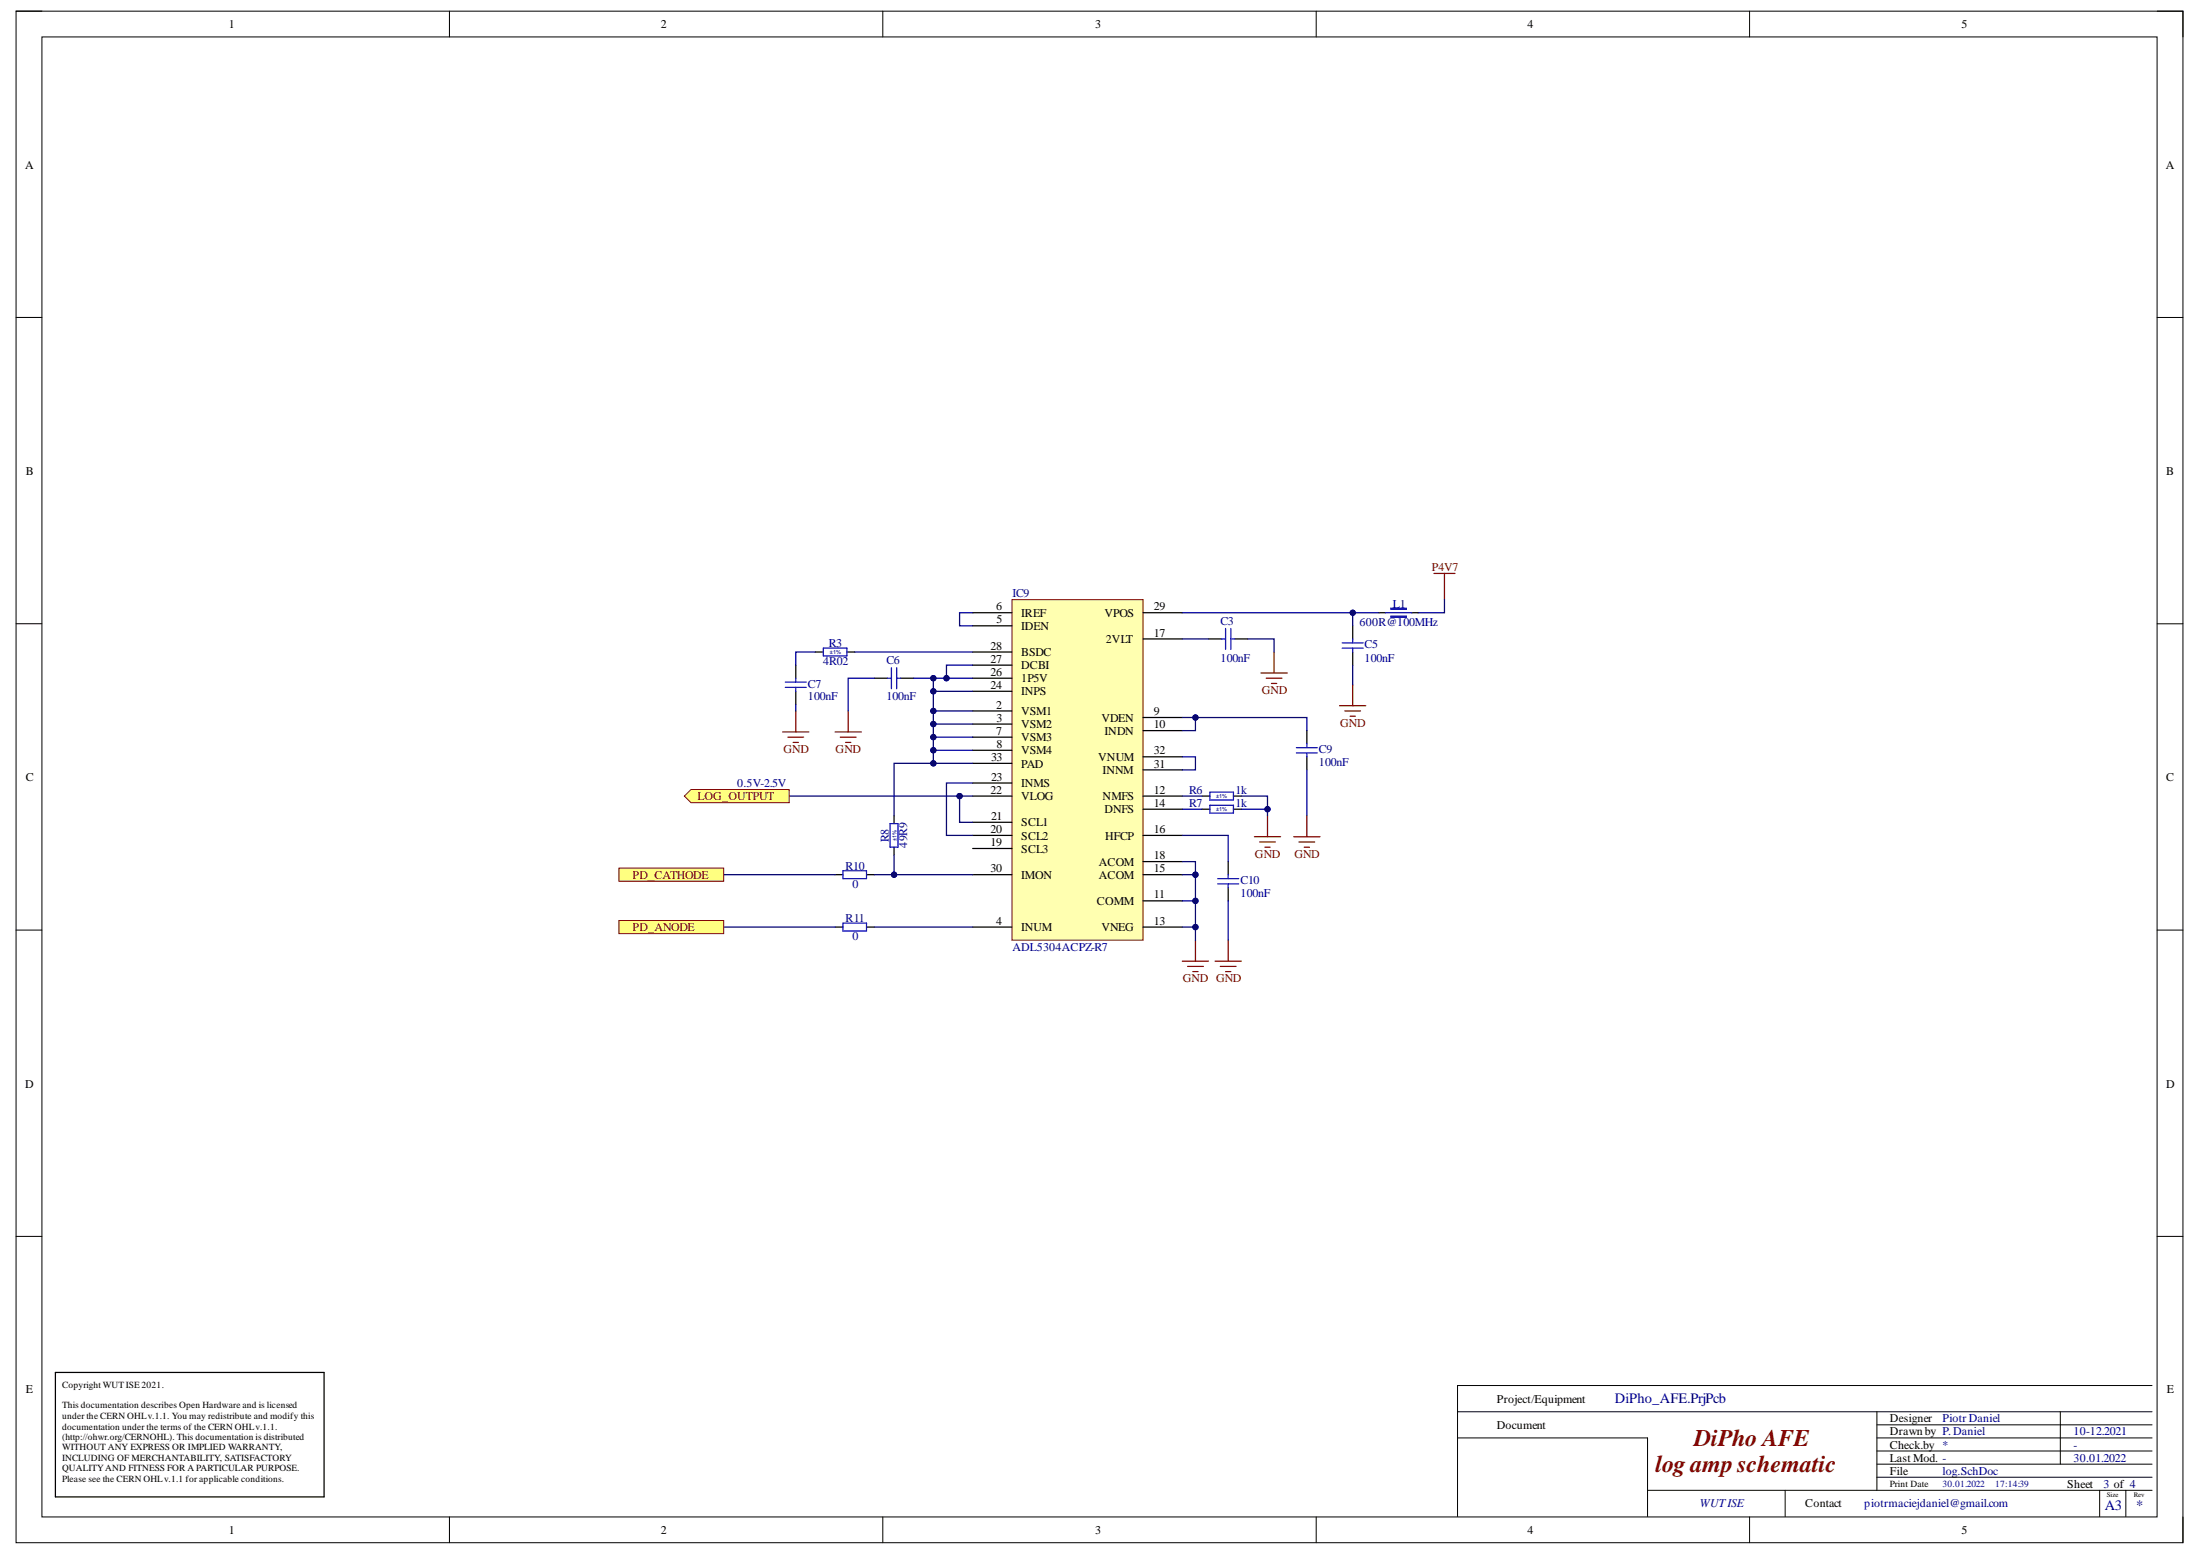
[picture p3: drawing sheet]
<svg xmlns="http://www.w3.org/2000/svg" width="297mm" height="210mm" viewBox="0 0 297 210" stroke-linecap="round" stroke-linejoin="round" font-family="sans-serif">
<g fill="none" stroke="#000" stroke-width=".14">
<path d="M2.2 1.5h292.5v206.7h-292.5zM2.2 1.5h3.5M5.7 5h285.5v199.8h-285.5zM60.7 1.5v3.5M119.2 1.5v3.5M177.7 1.5v3.5M236.2 1.5v3.5M291.2 1.5h3.5v3.5M2.2 42.8h3.5M291.2 42.9h3.5M2.2 84.2h3.5M291.2 84.2h3.5"/>
<path d="M2.2 125.5h3.5M291.2 125.5h3.5M2.2 166.9h3.5M291.2 166.9h3.5M196.8 194.1h25.6v10.6M196.8 190.6h93.8M253.4 190.6v10.6M253.4 192.3h37.2M253.4 194.1h37.2M253.4 195.9h37.2M253.4 197.6h37.2M253.4 199.4h37.2"/>
<path d="M278.2 190.6v7M290.6 187h-93.8v17.7M60.7 204.8v3.4M119.2 204.8v3.4M177.7 204.8v3.4M222.4 201.2h68.2M236.2 204.8v3.4M241 201.2v3.5M283.5 201.2v3.5M287 201.2v3.5M294.7 204.8v3.4"/>
</g>
<path d="M7.5 185.3h36.3v16.8h-36.3z" fill="none" stroke="#000" stroke-width=".17"/>
<path d="M136.6 80.9h17.7v46h-17.7z" fill-rule="evenodd" fill="#ffffb0"/>
<path d="M136.6 80.9h17.7v46h-17.7z" fill="none" stroke="#800000" stroke-width=".14"/>
<g fill="none" stroke="#000" stroke-width=".17">
<path d="M107.4 89.8v1.8M107.4 93.3v1.8M110.1 88h1.1M114.3 88h1.1M118.1 91.6h1.7M121.6 91.6h1.8M131.3 96h5.3M131.3 97.7h5.3M131.3 84.5h5.3M131.3 82.7h5.3M131.3 99.5h5.3M131.3 93.3h5.3"/>
<path d="M131.3 91.6h5.3M131.3 89.8h5.3M131.3 88h5.3M154.3 82.7h5.3M154.3 96.9h5.3M154.3 98.6h5.3M154.3 86.2h5.3M163.2 86.2h1.7M166.7 86.2h1.8M176.5 98.6v1.8M182.6 84.5v1.8M182.6 88v1.8"/>
<path d="M186.2 82.7h.9M190.6 82.7h.9M112.8 118.1h1M117 118.1h1.1M120.7 110.1v1.1M120.7 114.4v1M131.3 101.3h5.3M131.3 107.5h5.3M131.3 118.1h5.3M131.3 112.8h5.3M131.3 114.5h5.3M131.3 111h5.3"/>
<path d="M131.3 105.7h5.3M131.3 103h5.3M154.3 107.5h5.3M154.3 109.2h5.3M154.3 118.1h5.3M154.3 112.8h5.3M154.3 116.3h5.3M154.3 103.9h5.3M154.3 102.2h5.3M162.3 107.5h1.1M162.3 109.2h1.1M165.8 116.3v1.8"/>
<path d="M165.8 119.8v1.8M166.5 107.5h1.1M166.5 109.2h1.1M176.5 102.2v1.7M112.8 125.1h1M117 125.1h1.1M131.3 125.1h5.3M154.3 125.1h5.3M154.3 121.6h5.3"/>
</g>
<g fill="none" stroke="#00f" stroke-width=".17">
<path d="M106 92.8h2.9M106 92.1h2.9M107.4 91.6v.5M107.4 92.8v.5M111.2 87.5h3.1v1h-3.1zM119.8 91.6h.6M120.4 90.1v2.9M121.1 90.1v2.9M121.1 91.6h.5M164.9 86.2h.6M165.5 84.8v2.9M166.2 84.8v2.9"/>
<path d="M166.2 86.2h.5M181.2 86.8h2.9M181.2 87.5h2.9M182.6 86.3v.5M182.6 87.5v.5M187.1 82.7h3.5M113.8 117.5h3.2v1.1h-3.2zM120.2 111.2h1v3.2h-1zM163.4 106.9h3.1v1.1h-3.1zM163.4 108.7h3.1v1.1h-3.1zM164.4 118.6h2.8M164.4 119.3h2.8"/>
<path d="M165.8 118.1v.5M165.8 119.3v.5M175 100.9h2.9M175 101.6h2.9M176.5 100.4v.5M176.5 101.6v.6M113.8 124.6h3.2v1.1h-3.2z"/>
</g>
<g fill="none" stroke="#800000" stroke-width=".17">
<path d="M193.6 77.4h2.8M195 77.4v3.5M105.7 98.8h3.5M106.4 99.5h2.1M107.4 96v2.8M112.8 98.8h3.5M113.5 99.5h2.1M114.5 96v2.8M170.3 90.8h3.5M171 91.6h2.1M171.7 92.3h.7M172 88v2.8"/>
<path d="M180.9 95.3h3.5M181.6 96h2.1M182.3 96.7h.7M182.6 92.4v2.9M107.1 100.2h.7M114.2 100.2h.7M169.4 112.9h3.5M170.1 113.7h2.1M170.8 114.4h.7M171.1 110.1v2.8M174.7 112.9h3.5M175.4 113.7h2.1"/>
<path d="M176.1 114.4h.7M176.5 110.1v2.8M159.6 129.7h3.6M160.3 130.5h2.2M161.1 131.2h.7M161.4 126.9v2.8M164.1 129.7h3.5M164.8 130.5h2.1M165.5 131.2h.7M165.8 126.9v2.8"/>
</g>
<path d="M187.8 82.2h2.1M187.8 83.2h2.1" fill="none" stroke="#00f" stroke-width=".18"/>
<path d="M187.8 82.1h2.1v.2h-2.1zM187.8 83.2h2.1v.1h-2.1z" fill="none" stroke="#00f" stroke-width=".14"/>
<path d="M126 99.5h5.3" fill="none" stroke="#000080" stroke-width=".17"/>
<circle cx="126" cy="99.5" r=".35" fill="#000080"/>
<circle cx="126" cy="99.5" r=".35" fill="none" stroke="#000080" stroke-width=".14"/>
<path d="M126 97.7h5.3" fill="none" stroke="#000080" stroke-width=".17"/>
<circle cx="126" cy="97.7" r=".35" fill="#000080"/>
<circle cx="126" cy="97.7" r=".35" fill="none" stroke="#000080" stroke-width=".14"/>
<path d="M131.3 82.7h-1.7v1.8h1.7M159.6 96.9h1.8v1.7h-1.8M159.6 102.2h1.8v1.7h-1.8" fill="none" stroke="#000080" stroke-width=".17"/>
<circle cx="161.4" cy="96.9" r=".35" fill="#000080"/>
<circle cx="161.4" cy="96.9" r=".35" fill="none" stroke="#000080" stroke-width=".14"/>
<path d="M161.4 96.9h15.1v1.7" fill="none" stroke="#000080" stroke-width=".17"/>
<circle cx="161.4" cy="96.9" r=".35" fill="#000080"/>
<circle cx="161.4" cy="96.9" r=".35" fill="none" stroke="#000080" stroke-width=".14"/>
<path d="M118.1 91.6h-3.6v4.4M131.3 89.8h-3.5v1.8M159.6 86.2h3.6M168.5 86.2h3.5v1.8" fill="none" stroke="#000080" stroke-width=".17"/>
<circle cx="127.8" cy="91.6" r=".35" fill="#000080"/>
<circle cx="127.8" cy="91.6" r=".35" fill="none" stroke="#000080" stroke-width=".14"/>
<path d="M159.6 116.3h1.8v1.8h-1.8" fill="none" stroke="#000080" stroke-width=".17"/>
<circle cx="161.4" cy="118.1" r=".35" fill="#000080"/>
<circle cx="161.4" cy="118.1" r=".35" fill="none" stroke="#000080" stroke-width=".14"/>
<path d="M159.6 125.1h1.8" fill="none" stroke="#000080" stroke-width=".17"/>
<circle cx="161.4" cy="125.1" r=".35" fill="#000080"/>
<circle cx="161.4" cy="125.1" r=".35" fill="none" stroke="#000080" stroke-width=".14"/>
<path d="M159.6 121.6h1.8" fill="none" stroke="#000080" stroke-width=".17"/>
<circle cx="161.4" cy="121.6" r=".35" fill="#000080"/>
<circle cx="161.4" cy="121.6" r=".35" fill="none" stroke="#000080" stroke-width=".14"/>
<path d="M107.4 95.1v.9M126 93.3h5.3M182.6 89.8v2.6M159.6 112.8h6.2v3.5M165.8 121.6v5.3" fill="none" stroke="#000080" stroke-width=".17"/>
<circle cx="126" cy="93.3" r=".35" fill="#000080"/>
<circle cx="126" cy="93.3" r=".35" fill="none" stroke="#000080" stroke-width=".14"/>
<path d="M171.1 109.2v.9" fill="none" stroke="#000080" stroke-width=".17"/>
<circle cx="171.1" cy="109.2" r=".35" fill="#000080"/>
<circle cx="171.1" cy="109.2" r=".35" fill="none" stroke="#000080" stroke-width=".14"/>
<path d="M159.6 82.7h23v1.8M176.5 103.9v6.2" fill="none" stroke="#000080" stroke-width=".17"/>
<circle cx="182.6" cy="82.7" r=".35" fill="#000080"/>
<circle cx="182.6" cy="82.7" r=".35" fill="none" stroke="#000080" stroke-width=".14"/>
<path d="M131.3 105.7h-3.5v7.1h3.5M131.3 107.5h-1.7v3.5h1.7" fill="none" stroke="#000080" stroke-width=".17"/>
<circle cx="129.6" cy="107.5" r=".35" fill="#000080"/>
<circle cx="129.6" cy="107.5" r=".35" fill="none" stroke="#000080" stroke-width=".14"/>
<path d="M106.6 107.5h23" fill="none" stroke="#000080" stroke-width=".17"/>
<circle cx="129.6" cy="107.5" r=".35" fill="#000080"/>
<circle cx="129.6" cy="107.5" r=".35" fill="none" stroke="#000080" stroke-width=".14"/>
<path d="M161.4 118.1v8.8" fill="none" stroke="#000080" stroke-width=".17"/>
<circle cx="161.4" cy="118.1" r=".35" fill="#000080"/>
<circle cx="161.4" cy="118.1" r=".35" fill="none" stroke="#000080" stroke-width=".14"/>
<circle cx="161.4" cy="121.6" r=".35" fill="#000080"/>
<circle cx="161.4" cy="121.6" r=".35" fill="none" stroke="#000080" stroke-width=".14"/>
<circle cx="161.4" cy="125.1" r=".35" fill="#000080"/>
<circle cx="161.4" cy="125.1" r=".35" fill="none" stroke="#000080" stroke-width=".14"/>
<path d="M97.7 118.1h15.1M118.1 118.1h13.2" fill="none" stroke="#000080" stroke-width=".17"/>
<circle cx="120.7" cy="118.1" r=".35" fill="#000080"/>
<circle cx="120.7" cy="118.1" r=".35" fill="none" stroke="#000080" stroke-width=".14"/>
<path d="M159.6 107.5h2.7M159.6 109.2h2.7M167.6 107.5h3.5v1.7h-3.5M97.7 125.1h15.1M118.1 125.1h13.2" fill="none" stroke="#000080" stroke-width=".17"/>
<circle cx="171.1" cy="109.2" r=".35" fill="#000080"/>
<circle cx="171.1" cy="109.2" r=".35" fill="none" stroke="#000080" stroke-width=".14"/>
<path d="M110.1 88h-2.7v1.8M115.4 88h15.9M126 103h-5.3v7.1" fill="none" stroke="#000080" stroke-width=".17"/>
<circle cx="126" cy="103" r=".35" fill="#000080"/>
<circle cx="126" cy="103" r=".35" fill="none" stroke="#000080" stroke-width=".14"/>
<path d="M120.7 115.4v2.7" fill="none" stroke="#000080" stroke-width=".17"/>
<circle cx="120.7" cy="118.1" r=".35" fill="#000080"/>
<circle cx="120.7" cy="118.1" r=".35" fill="none" stroke="#000080" stroke-width=".14"/>
<path d="M182.6 82.7h3.6" fill="none" stroke="#000080" stroke-width=".17"/>
<circle cx="182.6" cy="82.7" r=".35" fill="#000080"/>
<circle cx="182.6" cy="82.7" r=".35" fill="none" stroke="#000080" stroke-width=".14"/>
<path d="M195 80.9v1.8h-3.5" fill="none" stroke="#000080" stroke-width=".17"/>
<path d="M83.6 117.2h14.1v1.8h-14.1z" fill-rule="evenodd" fill="#ffff80"/>
<path d="M83.6 117.2h14.1v1.8h-14.1z" fill="none" stroke="#800000" stroke-width=".14"/>
<path d="M83.6 124.3h14.1v1.7h-14.1z" fill-rule="evenodd" fill="#ffff80"/>
<path d="M83.6 124.3h14.1v1.7h-14.1z" fill="none" stroke="#800000" stroke-width=".14"/>
<path d="M92.4 107.5l.9-.9h13.3v1.7h-13.3z" fill-rule="evenodd" fill="#ffff80"/>
<path d="M92.4 107.5l.9-.9h13.3v1.7h-13.3z" fill="none" stroke="#800000" stroke-width=".14"/>
<path d="M123.4 91.6h7.9" fill="none" stroke="#000080" stroke-width=".17"/>
<circle cx="127.8" cy="91.6" r=".35" fill="#000080"/>
<circle cx="127.8" cy="91.6" r=".35" fill="none" stroke="#000080" stroke-width=".14"/>
<circle cx="126" cy="91.6" r=".35" fill="#000080"/>
<circle cx="126" cy="91.6" r=".35" fill="none" stroke="#000080" stroke-width=".14"/>
<path d="M126 91.6v4.4" fill="none" stroke="#000080" stroke-width=".17"/>
<circle cx="126" cy="91.6" r=".35" fill="#000080"/>
<circle cx="126" cy="91.6" r=".35" fill="none" stroke="#000080" stroke-width=".14"/>
<circle cx="126" cy="93.3" r=".35" fill="#000080"/>
<circle cx="126" cy="93.3" r=".35" fill="none" stroke="#000080" stroke-width=".14"/>
<circle cx="126" cy="96" r=".35" fill="#000080"/>
<circle cx="126" cy="96" r=".35" fill="none" stroke="#000080" stroke-width=".14"/>
<path d="M131.3 96h-5.3v7h5.3" fill="none" stroke="#000080" stroke-width=".17"/>
<circle cx="126" cy="96" r=".35" fill="#000080"/>
<circle cx="126" cy="96" r=".35" fill="none" stroke="#000080" stroke-width=".14"/>
<circle cx="126" cy="97.7" r=".35" fill="#000080"/>
<circle cx="126" cy="97.7" r=".35" fill="none" stroke="#000080" stroke-width=".14"/>
<circle cx="126" cy="99.5" r=".35" fill="#000080"/>
<circle cx="126" cy="99.5" r=".35" fill="none" stroke="#000080" stroke-width=".14"/>
<circle cx="126" cy="101.3" r=".35" fill="#000080"/>
<circle cx="126" cy="101.3" r=".35" fill="none" stroke="#000080" stroke-width=".14"/>
<circle cx="126" cy="103" r=".35" fill="#000080"/>
<circle cx="126" cy="103" r=".35" fill="none" stroke="#000080" stroke-width=".14"/>
<path d="M126 101.3h5.3" fill="none" stroke="#000080" stroke-width=".17"/>
<circle cx="126" cy="101.3" r=".35" fill="#000080"/>
<circle cx="126" cy="101.3" r=".35" fill="none" stroke="#000080" stroke-width=".14"/>
<g font-size="3.2" fill="#800000">
<text x="228.8" y="195.2">DiPho AFE</text>
<text x="223.5" y="198.8">logampschematic</text>
</g>
<g font-size="1.9" fill="#000080">
<text x="218" y="189.4">DiPho_AFE.PrjPcb</text>
<text x="284.2" y="203.8">A3</text>
<text x="288.4" y="203.8">*</text>
</g>
<g font-size="1.6">
<text x="30.9" y="3.8">1</text>
<text x="89.2" y="3.8">2</text>
<text x="147.9" y="3.8">3</text>
<text x="206.3" y="3.8">4</text>
<text x="264.8" y="3.8">5</text>
<text x="3.4" y="22.7">A</text>
<text x="292.4" y="22.7">A</text>
<text x="3.5" y="64.1">B</text>
<text x="292.5" y="64.1">B</text>
<text x="134.5" y="82.4">6</text>
<text x="137.9" y="83.3">IREF</text>
<text x="149.1" y="83.3">VPOS</text>
<text x="155.8" y="82.4">29</text>
<text x="133.7" y="89.5">27</text>
<text x="133.7" y="87.7">28</text>
<text x="134.6" y="84.1">5</text>
<text x="137.9" y="85.1">IDEN</text>
<text x="137.9" y="88.5">BSDC</text>
<text x="149.3" y="86.8">2VLT</text>
<text x="155.8" y="85.9">17</text>
<text x="133.7" y="93">24</text>
<text x="133.7" y="91.3">26</text>
<text x="134.5" y="95.7">2</text>
<text x="137.9" y="93.9">INPS</text>
<text x="137.9" y="92.1">1P5V</text>
<text x="137.9" y="90.3">DCBI</text>
<text x="134.5" y="99.2">7</text>
<text x="134.6" y="97.4">3</text>
<text x="134.6" y="101">8</text>
<text x="137.9" y="96.5">VSM1</text>
<text x="137.9" y="98.3">VSM2</text>
<text x="137.9" y="100">VSM3</text>
<text x="137.9" y="101.8">VSM4</text>
<text x="148.7" y="97.4">VDEN</text>
<text x="149.1" y="99.2">INDN</text>
<text x="155.8" y="96.5">9</text>
<text x="155.8" y="98.3">10</text>
<text x="155.8" y="101.8">32</text>
<text x="3.5" y="105.5">C</text>
<text x="133.7" y="107.2">22</text>
<text x="133.8" y="105.4">23</text>
<text x="133.8" y="102.8">33</text>
<text x="137.9" y="106.2">INMS</text>
<text x="137.9" y="103.6">PAD</text>
<text x="148.3" y="102.8">VNUM</text>
<text x="148.9" y="104.4">INNM</text>
<text x="155.8" y="107.2">12</text>
<text x="155.8" y="103.6">31</text>
<text x="292.5" y="105.5">C</text>
<text x="133.7" y="112.5">20</text>
<text x="133.8" y="110.7">21</text>
<text x="137.9" y="113.3">SCL2</text>
<text x="137.9" y="111.6">SCL1</text>
<text x="137.9" y="108">VLOG</text>
<text x="148.9" y="108">NMFS</text>
<text x="149.1" y="109.8">DNFS</text>
<text x="149.2" y="113.3">HFCP</text>
<text x="155.8" y="108.9">14</text>
<text x="155.8" y="112.5">16</text>
<text x="133.7" y="114.2">19</text>
<text x="133.7" y="117.7">30</text>
<text x="137.9" y="115.1">SCL3</text>
<text x="137.9" y="118.7">IMON</text>
<text x="148.4" y="118.7">ACOM</text>
<text x="148.4" y="116.9">ACOM</text>
<text x="155.8" y="117.7">15</text>
<text x="155.8" y="116">18</text>
<text x="134.5" y="124.8">4</text>
<text x="137.9" y="125.7">INUM</text>
<text x="148.1" y="122.2">COMM</text>
<text x="148.7" y="125.7">VNEG</text>
<text x="155.8" y="121.3">11</text>
<text x="155.8" y="124.8">13</text>
<text x="3.4" y="146.8">D</text>
<text x="292.5" y="146.8">D</text>
<text x="3.5" y="188.1">E</text>
<text x="202.1" y="189.4">Project/Equipment</text>
<text x="255.2" y="192">Designer</text>
<text x="292.6" y="188.1">E</text>
<text x="202.1" y="192.9">Document</text>
<text x="255.2" y="193.8">Drawn by P. Daniel</text>
<text x="255.2" y="195.5">Check.by *</text>
<text x="255.2" y="197.3">Last Mod. -</text>
<text x="243.7" y="203.5">Contact</text>
<text x="255.2" y="199.1">File</text>
<text x="279.1" y="200.9">Sheet</text>
<text x="30.9" y="207">1</text>
<text x="89.2" y="207">2</text>
<text x="147.9" y="207">3</text>
<text x="206.3" y="207">4</text>
<text x="264.8" y="207">5</text>
</g>
<g font-size="1.6" fill="#800000">
<text x="193.3" y="77">P4V7</text>
<text x="170.4" y="93.7">GND</text>
<text x="105.8" y="101.7">GND</text>
<text x="112.8" y="101.7">GND</text>
<text x="180.9" y="98.1">GND</text>
<text x="94.2" y="108">LOG_OUTPUT</text>
<text x="85.4" y="118.7">PD_CATHODE</text>
<text x="169.4" y="115.8">GND</text>
<text x="174.8" y="115.8">GND</text>
<text x="85.4" y="125.7">PD_ANODE</text>
<text x="159.7" y="132.6">GND GND</text>
</g>
<g font-size="1.6" fill="#000080">
<text x="136.7" y="80.6">IC9</text>
<text x="188.1" y="82">L1</text>
<text x="111.1" y="89.8">4R02</text>
<text x="111.9" y="87.4">R3</text>
<text x="119.7" y="89.6">C6</text>
<text x="164.8" y="84.3">C3</text>
<text x="164.8" y="89.3">100nF</text>
<text x="183.6" y="84.5">600R@100MHz</text>
<text x="184.2" y="87.5">C5</text>
<text x="184.2" y="89.3">100nF</text>
<text x="109.1" y="92.9">C7</text>
<text x="109.1" y="94.6">100nF</text>
<text x="119.7" y="94.6">100nF</text>
<text x="178.1" y="101.7">C9</text>
<text x="99.5" y="106.2">0.5V-2.5V</text>
<text x="160.5" y="107.2">R6</text>
<text x="166.8" y="107.2">1k</text>
<text x="178.1" y="103.4">100nF</text>
<text x="120" y="113.7" transform="rotate(-90 120 113.7)">R8</text>
<text x="160.5" y="108.9">R7</text>
<text x="166.8" y="108.9">1k</text>
<text x="114.2" y="117.4">R10</text>
<text x="115.1" y="119.8">0</text>
<text x="122.5" y="114.4" transform="rotate(-90 122.5 114.4)">49R9</text>
<text x="167.5" y="119.3">C10</text>
<text x="114.2" y="124.5">R11</text>
<text x="167.5" y="121.1">100nF</text>
<text x="115.1" y="126.9">0</text>
<text x="136.7" y="128.4">ADL5304ACPZ-R7</text>
<text x="262.3" y="192">Piotr Daniel</text>
<text x="280" y="193.8">10-12.2021</text>
<text x="280" y="195.5">-</text>
<text x="280" y="197.3">30.01.2022</text>
<text x="229.5" y="203.5">WUTISE</text>
<text x="251.7" y="203.5">piotrmaciejdaniel@gmail.com</text>
<text x="262.3" y="199.1">log.SchDoc</text>
<text x="284" y="200.9">3 of 4</text>
</g>
<g font-size="1.3">
<text x="8.4" y="187.3">Copyright WUT ISE 2021.</text>
<text x="8.4" y="190.1">This documentation describes Open Hardware and is licensed</text>
<text x="8.4" y="191.6">under the CERN OHLv.1.1. You may redistribute and modify this</text>
<text x="8.4" y="193">documentation under the terms of the CERN OHLv.1.1.</text>
<text x="8.4" y="194.4">(http://ohwr.org/CERNOHL). This documentation is distributed</text>
<text x="8.4" y="195.8">WITHOUT ANY EXPRESS OR IMPLIED WARRANTY,</text>
<text x="8.4" y="197.2">INCLUDING OF MERCHANTABILITY, SATISFACTORY</text>
<text x="8.4" y="198.6">QUALITYAND FITNESS FOR A PARTICULAR PURPOSE.</text>
<text x="8.4" y="200">Please see the CERN OHLv.1.1 for applicable conditions.</text>
<text x="255.2" y="200.8">Print Date</text>
</g>
<g font-size="1.3" fill="#000080">
<text x="262.3" y="200.8">30.01.2022</text>
<text x="269.4" y="200.8">17:14:39</text>
</g>
<g font-size=".9">
<text x="284.5" y="202">Size</text>
<text x="288.1" y="202">Rev</text>
</g>
<g font-size=".8" fill="#000080">
<text x="112.1" y="88.3">±1%</text>
<text x="164.2" y="107.7">±1%</text>
<text x="121" y="113.5" transform="rotate(-90 121 113.5)">±1%</text>
<text x="164.2" y="109.5">±1%</text>
</g>
</svg>
